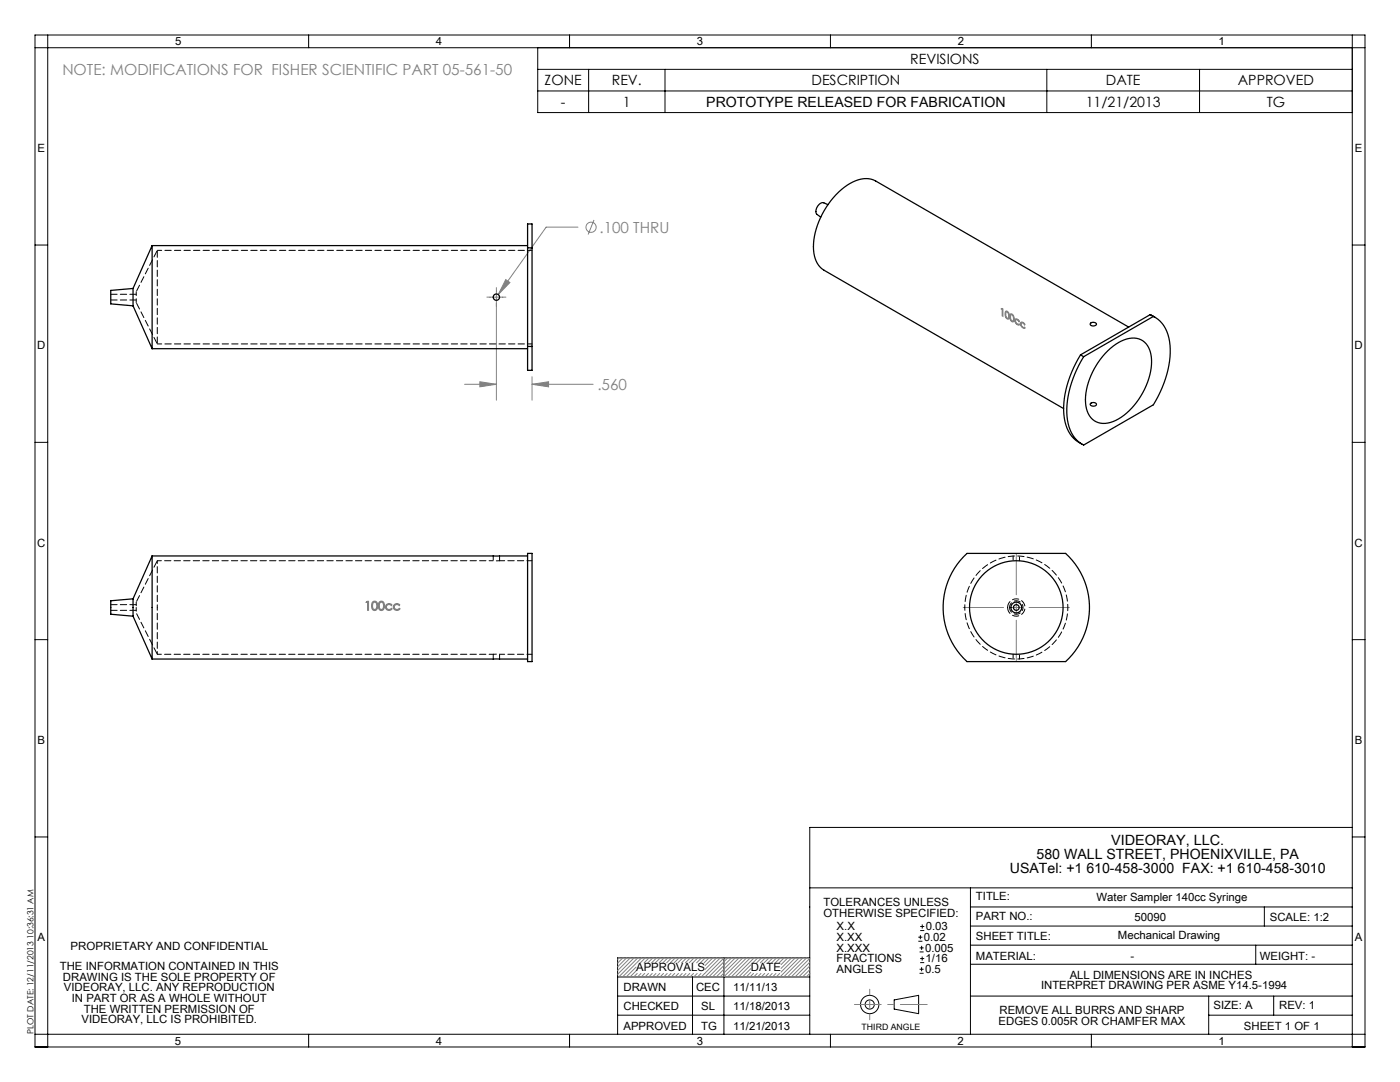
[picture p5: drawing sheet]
<svg xmlns="http://www.w3.org/2000/svg" width="279mm" height="216mm" viewBox="0 0 279 216" stroke-linecap="round" stroke-linejoin="round" font-family="sans-serif">
<g fill="none" stroke="#000" stroke-width=".2">
<path d="M7 9.5h265.4M7 7h265.4v201.9h-265.4zM9.5 7v201.9M61.6 7v2.5M107.3 9.5v13h162.6M107.3 13.8h162.6M107.3 18.2h162.6M113.7 7v2.5M117.5 13.8v8.7M132.7 13.8v8.7M165.7 7v2.5M208.9 13.8v8.7"/>
<path d="M217.8 7v2.5M239.4 13.8v8.7M269.9 7v201.9M7 48.9h2.5M269.9 48.9h2.5M7 88.3h2.5M269.9 88.3h2.5M7 127.6h2.5M269.9 127.6h2.5M7 167h2.5M161.6 177.2h108.3M193.7 177.2v29.2"/>
<path d="M269.9 167h2.5M269.9 165.1h-108.3v41.3M123.3 198.8h38.3M123.3 194.9h38.3M138.2 194.9v11.5M144.5 191.1v15.3M161.6 191.1h-38.3v15.3M178.5 199.5l4.8-.9v3.7l-4.8-.9zM193.7 198.8h76.2M193.7 184.8h76.2M193.7 188.6h76.2M193.7 181h76.2"/>
<path d="M193.7 192.4h76.2M241.2 198.8v7.6M250.6 188.6v3.8M252.3 181v3.8M254.2 198.8v3.8M7 206.4h265.4M61.6 206.4v2.5M113.7 206.4v2.5M123.3 202.6h38.3M165.7 206.4v2.5M217.8 206.4v2.5M241.2 202.6h28.7"/>
<circle cx="173.6" cy="200.4" r="1.83"/>
<circle cx="173.6" cy="200.4" r=".91"/>
</g>
<path d="M170.5 200.4h14.5" fill="none" stroke="#818181" stroke-width=".2" stroke-dasharray="15.2 1.3 1.3 1.3" stroke-dashoffset="9.9"/>
<path d="M173.6 197.4v6.1" fill="none" stroke="#818181" stroke-width=".2" stroke-dasharray="15.2 1.3 1.3 1.3" stroke-dashoffset="14.1"/>
<g fill="none" stroke="#818181" stroke-width=".2">
<path d="M97.2 59.3h3.8M99.1 57.4v22.5M100.9 55.8l.9 .6-2.4 2.4zM115.3 45.3h-6.3l-9.6 13.5M118.5 43.9l-1.1 2.9M92.7 76.7h6.4M95.8 76.2l3.3 .5-3.3 .5zM106.2 76.7l3.3-.5v1zM106.2 75.2v4.7M106.2 76.7h12.2M202.8 110.6v8.1M202.8 120v2.5"/>
<path d="M192.2 121.2h8.1M201.6 121.2h2.5M202.8 123.8v8M205.4 121.2h8M123.5 191.1l-.2 .3M124.3 191.1l-1 1.1M125 191.1l-1.7 1.8M125.8 191.1l-2.5 2.6M126.5 191.1l-3.2 3.3M126.9 192.2l-2.7 2.7M126.9 193l-1.9 1.9M126.9 193.7l-1.2 1.2"/>
<path d="M127.2 194.2l-.7 .7M127.3 191.1l-3.8 3.8M127.9 194.2l-.7 .7M128 191.1l-.9 1M128.7 194.2l-.7 .7M128.8 191.1l-1 1M129.4 194.2l-.7 .7M129.5 191.1l-.9 1M130.2 194.2l-.7 .7M130.3 191.1l-1 1M130.9 194.2l-.7 .7M131 191.1l-.9 1"/>
<path d="M131.7 194.2l-.7 .7M131.8 191.1l-1 1M132.4 194.2l-.7 .7M132.5 191.1l-1 1M133.2 194.2l-.7 .7M133.3 191.1l-1 1M133.9 194.2l-.7 .7M134 191.1l-1 1M134.7 194.2l-.7 .7M134.8 191.1l-1 1M135.4 194.2l-.7 .7M135.5 191.1l-1 1"/>
<path d="M136.2 194.2l-.7 .7M136.3 191.1l-1 1M136.9 194.2l-.7 .7M137 191.1l-1 1M137.7 194.2l-.8 .7M137.8 191.1l-1 1M138.4 194.2l-.7 .7M138.5 191.1l-1 1M139.1 194.2l-.7 .7M139.3 191.1l-1 1M139.9 194.2l-.7 .7M140 191.1l-1 1"/>
<path d="M140.6 194.2l-.7 .7M140.8 191.1l-1 1M141.5 191.1l-1 1M142.3 191.1l-1.6 1.6M143 191.1l-2.3 2.3M143.8 191.1l-3.1 3.1M144.5 191.1l-3.8 3.8M145.3 191.1l-3.9 3.8M146 191.1l-3.8 3.8M146.7 191.1l-3.8 3.8M147.5 191.1l-3.8 3.8M148.2 191.1l-3.8 3.8"/>
<path d="M149 191.1l-3.8 3.8M149.7 191.1l-3.8 3.8M149.8 192.5l-2.4 2.4M149.8 193.3l-1.6 1.6M149.8 194l-.9 .9M150.4 194.2l-.7 .7M150.5 191.1l-3.8 3.8M151.1 194.2l-.7 .7M151.2 191.1l-.9 1M151.9 194.2l-.7 .7M152 191.1l-1 1M152.6 194.2l-.7 .7"/>
<path d="M152.7 191.1l-.9 1M153.4 194.2l-.7 .7M153.5 191.1l-1 1M154.1 194.2l-.7 .7M154.2 191.1l-1 1M154.9 194.2l-.7 .7M155 191.1l-1 1M155.6 194.2l-.7 .7M155.7 191.1l-1 1M156.5 191.1l-1 1M157.2 191.1l-1.3 1.4M158 191.1l-2.1 2.1"/>
<path d="M158.7 191.1l-2.8 2.9M159.5 191.1l-3.8 3.8M160.2 191.1l-3.8 3.8M161 191.1l-3.8 3.8M161.6 191.2l-3.7 3.7M161.6 192l-2.9 2.9M161.6 192.7l-2.2 2.2M161.6 193.5l-1.5 1.4M161.6 194.2l-.7 .7"/>
<circle cx="118" cy="45.3" r="1.02"/>
</g>
<g fill="none" stroke="#808080" stroke-width=".25">
<path d="M199.9 61.5l.2 .2v1.4l-.1-.1v-1.3l-.2-.1zM200.7 62.1h.3l.3 .5 .1 .7-.1 .4-.4-.1-.2-.4-.1-.6zM200.8 62.3h.2l.2 .2 .1 .9a.4 .4 0 0 1-.5-.1 .4 .4 0 0 1-.1-.5zM201.7 62.7h.3l.3 .4 .1 .8-.2 .3-.3-.1-.3-.4-.1-.6zM201.7 62.8h.3l.2 .3v.8a.4 .4 0 0 1-.5 0 .4 .4 0 0 1 0-.5zM202.6 63.7h.5l.4 .5-.2-.2a.35 .35 0 0 0-.6-.2 .35 .35 0 0 0 .1 .6l.7 .4h-.4l-.3-.3-.2-.4zM203.7 64.3h.5l.4 .5-.2-.1a.35 .35 0 0 0-.6-.2 .35 .35 0 0 0 .1 .6l.7 .3-.3 .1-.4-.3-.2-.5zM73.2 120h.3v1.8h-.1v-1.6h-.3zM74.4 120.1l.5-.1 .4 .4v.9l-.4 .5-.4-.1-.3-.3v-.8zM74.5 120.3a.57 .57 0 0 1 .7 .1 .57 .57 0 0 1 0 .7v.2a.46 .46 0 0 1-.7 .3 .46 .46 0 0 1-.2-.7zM75.7 120.1l.6-.1 .4 .4v.9l-.4 .5-.5-.1-.2-.3-.1-.8zM75.8 120.3a.57 .57 0 0 1 .7 .1 .57 .57 0 0 1 0 .7v.2a.46 .46 0 0 1-.6 .3 .46 .46 0 0 1-.2-.7z"/>
<path d="M77.1 120.7l.7-.2 .4 .2-.1 .1a.55 .55 0 0 0-.8-.1 .55 .55 0 0 0 0 .8 .55 .55 0 0 0 .8-.1l.1 .1-.3 .3a.67 .67 0 0 1-.8-.3 .67 .67 0 0 1 0-.8zM78.7 120.7l.6-.2 .4 .2v.1a.55 .55 0 0 0-.8-.1 .55 .55 0 0 0 0 .8 .55 .55 0 0 0 .8-.1l.1 .1-.4 .3a.67 .67 0 0 1-.8-.3 .67 .67 0 0 1 .1-.8z"/>
</g>
<path d="M100.9 55.8l-1.5 3 2.4-2.4zM95.8 76.2l3.3 .5-3.3 .5zM106.2 76.7l3.3-.5v1z" fill="#818181"/>
<g fill="none" stroke="#000" stroke-width=".25">
<path d="M26.6 57.6v3.4M26.6 57.6l-4.5 .3v2.7l4.5 .4M30.4 49v20.6M30.4 49h74.9M30.4 49l-3.8 8.6M105.3 49.5v-4.8h.9v4.8M105.3 49.5h.9M105.3 49.5v19.6M106.2 49.5v19.6M165.2 40.8l-.8-.3a1.6 1.6 0 0 0-1.3 2.3l.7 .5M26.6 61l3.8 8.6M30.4 69.6h74.9"/>
<path d="M105.3 69.1v4.8h.9v-4.8M105.3 69.1h.9M215.6 70.8a19.1 19.1 0 0 0-3.1 13.4 6.1 6.1 0 0 0 3.4 4.4M215.6 70.8l.7 .4M216.3 71.2l13.9-8.1a6.9 6.9 0 0 1 3.3 6.5 20.9 20.9 0 0 1-3.3 11.2l-13.9 8a6.9 6.9 0 0 1-3.4-6.5 21 21 0 0 1 3.4-11.1zM217.7 64.5a.69 .69 0 0 1 1.1 .3 .71 .71 0 0 1-1.2-.2zM221.1 70a6.7 6.7 0 0 1 6.2-2.4 4.3 4.3 0 0 1 2.5 4.6 14.2 14.2 0 0 1-7.7 11.9 3.7 3.7 0 0 1-5.4-3.1 13.9 13.9 0 0 1 4.4-11zM225.2 65.3l-50.4-29.2a5.4 5.4 0 0 0-5.8 .9 16 16 0 0 0-6.6 12.9 4.8 4.8 0 0 0 2.1 4l47.8 27.6M229.6 62.8l.9 .5M229.6 62.8l-14 8M229.6 62.8l.3 .2M217.6 80.5a.72 .72 0 0 1 1.2 .3 .75 .75 0 0 1-1.2-.2z"/>
<path d="M26.6 119.5v3.5M26.6 119.5l-4.5 .4v2.7l4.5 .4M30.4 110.9v20.6M30.4 110.9h74.9M30.4 110.9l-3.8 8.6M105.3 110.4h.9v21.6h-.9zM192.3 111.1l.7-.7h19.7a14.6 14.6 0 0 1 0 21.6h-19.7a14.6 14.6 0 0 1-.7-20.9zM26.6 123l3.8 8.5M30.4 131.5h74.9"/>
<circle cx="99.1" cy="59.3" r=".63"/>
<circle cx="202.8" cy="121.2" r="1.08"/>
<circle cx="202.8" cy="121.2" r="9.3"/>
<circle cx="202.8" cy="121.2" r=".57"/>
</g>
<path d="M31.4 121.2v-9.3M31.4 130.6v-9.4M192.5 121.2a10.3 10.3 0 0 1 15.2-9 10.3 10.3 0 0 1 .7 17.6 10.3 10.3 0 0 1-15.8-7.8l-.1-.8" fill="none" stroke="#000" stroke-width=".2" stroke-dasharray="1.3 .6" stroke-dashoffset=".7"/>
<path d="M99.7 111.9h-1.3M98.4 130.6h1.3" fill="none" stroke="#000" stroke-width=".2" stroke-dasharray="1.3 .6" stroke-dashoffset=".6"/>
<g fill="none" stroke="#000" stroke-width=".2" stroke-dasharray="1.3 .6" stroke-dashoffset=".5">
<path d="M27.2 58.2v2.2M98.4 111.9h-67M98.4 110.9v1M99.7 111.9v-1M202.2 110.9v1M203.5 111.9v-1M27.2 121.2v1.1M27.2 120.1v1.1M31.4 130.6h67M98.4 130.6v.9M99.7 131.5v-.9M202.2 130.5v1"/>
<path d="M203.5 131.5v-1"/>
</g>
<path d="M106.2 111.9h-6.5M99.7 130.6h6.5" fill="none" stroke="#000" stroke-width=".2" stroke-dasharray="1.3 .6" stroke-dashoffset=".3"/>
<path d="M31.4 50l-4.2 8.2M27.2 60.4l4.2 8.2M31.4 111.9l-4.2 8.2M27.2 122.3l4.2 8.3" fill="none" stroke="#000" stroke-width=".2" stroke-dasharray="1.3 .6" stroke-dashoffset="-.2"/>
<path d="M22.1 59.9h5.1M26.6 57.6h.1M27.2 58.7h-5.1M26.6 61h.1M26.6 119.5h.1M22.1 121.8h5.1M26.6 123h.1M27.2 120.7h-5.1M201.1 121.2a1.73 1.73 0 0 1 2.5-1.5 1.73 1.73 0 0 1 .3 2.9 1.73 1.73 0 0 1-2.8-1v-.4" fill="none" stroke="#000" stroke-width=".2" stroke-dasharray="1.3 .6"/>
<path d="M201.5 121.2a1.34 1.34 0 0 1 1.9-1.2 1.34 1.34 0 0 1 .3 2.3 1.34 1.34 0 0 1-2.2-.8v-.3" fill="none" stroke="#000" stroke-width=".2" stroke-dasharray="1.3 .6" stroke-dashoffset=".2"/>
<path d="M31.4 68.6v-18.6" fill="none" stroke="#000" stroke-width=".2" stroke-dasharray="1.3 .6" stroke-dashoffset="-.1"/>
<path d="M106.2 50h-74.8M31.4 68.6h74.8" fill="none" stroke="#000" stroke-width=".2" stroke-dasharray="1.3 .6" stroke-dashoffset=".4"/>
<g fill="none" stroke="#000" stroke-width=".2">
<path d="M183.3 187.8h.8M183.3 187h.8M183.5 194.2h.8M183.5 193.4h.8M183.5 189.9h.8M183.5 189.1h.8M183.6 192.1h.8M183.6 191.3h.8M183.7 185.7h.8M183.7 184.9h.8M183.7 186.6v.8M183.9 193v.8"/>
<path d="M183.9 188.7v.8M184 190.9v.8M184.1 184.5v.8"/>
</g>
<g font-size="3" fill="#818181">
<text x="12.4" y="15.1">NOTE: MODIFICATIONS FOR FISHER SCIENTIFIC PART 05-561-50</text>
<text x="119.6" y="46.5">.100 THRU</text>
<text x="119.2" y="77.8">.560</text>
</g>
<g font-size="2.8">
<text x="108.7" y="17.1">ZONE</text>
<text x="122.1" y="17.1">REV.</text>
<text x="162" y="17.1">DESCRIPTION</text>
<text x="181.7" y="12.7">REVISIONS</text>
<text x="220.7" y="17.1">DATE</text>
<text x="247" y="17.1">APPROVED</text>
<text x="111.9" y="21.4">-</text>
<text x="124.3" y="21.4">1</text>
<text x="141" y="21.3">PROTOTYPE RELEASED FOR FABRICATION</text>
<text x="216.7" y="21.4">11/21/2013</text>
<text x="252.8" y="21.4">TG</text>
<text x="206.9" y="171.5">580 WALL STREET, PHOENIXVILLE, PA</text>
<text x="221.8" y="168.6">VIDEORAY, LLC.</text>
<text x="201.5" y="174.3">USATel: +1 610-458-3000 FAX: +1 610-458-3010</text>
</g>
<g font-size="2.3">
<text x="34.9" y="9.1">5</text>
<text x="87" y="9.1">4</text>
<text x="139.1" y="9.1">3</text>
<text x="191.1" y="9.1">2</text>
<text x="243.2" y="9.1">1</text>
<text x="7.5" y="30.4">E</text>
<text x="270.4" y="30.4">E</text>
<text x="7.4" y="69.7">D</text>
<text x="270.3" y="69.7">D</text>
<text x="7.4" y="109.1">C</text>
<text x="270.3" y="109.1">C</text>
<text x="7.5" y="148.5">B</text>
<text x="270.4" y="148.5">B</text>
<text x="194.8" y="179.7">TITLE:</text>
<text x="218.8" y="179.8">Water Sampler 140cc Syringe</text>
<text x="164.3" y="180.8">TOLERANCES UNLESS</text>
<text x="164.3" y="182.9">OTHERWISE SPECIFIED:</text>
<text x="167" y="185.6">X.X</text>
<text x="184.7" y="185.6">0.03</text>
<text x="194.8" y="183.5">PART NO.:</text>
<text x="226.4" y="183.7">50090</text>
<text x="253.4" y="183.7">SCALE: 1:2</text>
<text x="7.5" y="187.8">A</text>
<text x="14.1" y="189.6">PROPRIETARY AND CONFIDENTIAL</text>
<text x="167" y="189.9">X.XXX</text>
<text x="167" y="187.8">X.XX</text>
<text x="184.4" y="187.8">0.02</text>
<text x="184.6" y="189.9">0.005</text>
<text x="194.8" y="191.6">MATERIAL:</text>
<text x="194.8" y="187.6">SHEET TITLE:</text>
<text x="223.1" y="187.4">Mechanical Drawing</text>
<text x="225.6" y="191.6">-</text>
<text x="251.4" y="191.6">WEIGHT: -</text>
<text x="270.4" y="187.8">A</text>
<text x="11.9" y="193.6">THE INFORMATION CONTAINED IN THIS</text>
<text x="12.6" y="195.7">DRAWING IS THE SOLE PROPERTY OF</text>
<text x="12.8" y="197.8">VIDEORAY, LLC. ANY REPRODUCTION</text>
<text x="124.4" y="197.8">DRAWN</text>
<text x="127" y="193.7">APPROVALS</text>
<text x="138.9" y="197.8">CEC</text>
<text x="146.3" y="197.8">11/11/13</text>
<text x="149.8" y="193.7">DATE</text>
<text x="167" y="192">FRACTIONS</text>
<text x="167" y="194.2">ANGLES</text>
<text x="184.6" y="194.2">0.5</text>
<text x="184.7" y="192">1/16</text>
<text x="207.8" y="197.4">INTERPRET DRAWING PER ASME Y14.5-1994</text>
<text x="213.5" y="195.3">ALL DIMENSIONS ARE IN INCHES</text>
<text x="14.3" y="200">IN PART OR AS A WHOLE WITHOUT</text>
<text x="16.7" y="202.1">THE WRITTEN PERMISSION OF</text>
<text x="124.4" y="201.6">CHECKED</text>
<text x="139.9" y="201.6">SL</text>
<text x="146.3" y="201.6">11/18/2013</text>
<text x="199.5" y="202.3">REMOVE ALL BURRS AND SHARP</text>
<text x="242.2" y="201.4">SIZE: A</text>
<text x="255.3" y="201.4">REV: 1</text>
<text x="16.3" y="204.2">VIDEORAY, LLC IS PROHIBITED.</text>
<text x="34.9" y="208.5">5</text>
<text x="87" y="208.5">4</text>
<text x="124.4" y="205.4">APPROVED</text>
<text x="139" y="208.5">3</text>
<text x="139.9" y="205.4">TG</text>
<text x="146.3" y="205.4">11/21/2013</text>
<text x="191.1" y="208.5">2</text>
<text x="199.3" y="204.4">EDGES 0.005R OR CHAMFER MAX</text>
<text x="243.2" y="208.5">1</text>
<text x="248.3" y="205.6">SHEET 1 OF 1</text>
</g>
<g font-size="1.7">
<text x="6.7" y="206.3" transform="rotate(-90 6.7 206.3)">PLOT DATE: 12/11/2013 10:36:31 AM</text>
<text x="172" y="205.4">THIRD ANGLE</text>
</g>
</svg>
